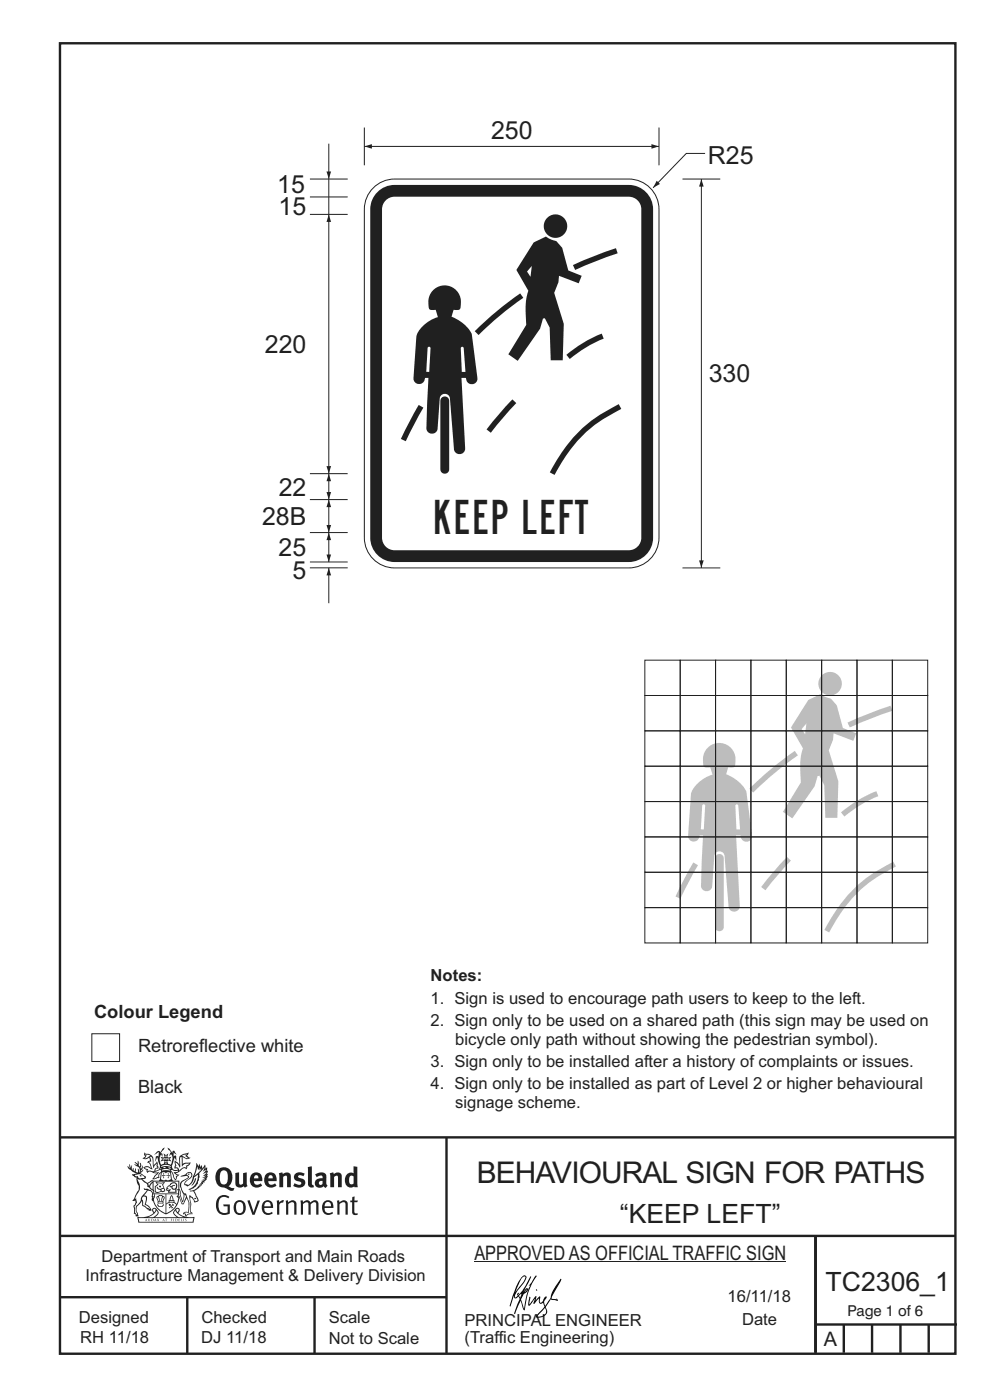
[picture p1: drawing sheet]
<svg xmlns="http://www.w3.org/2000/svg" width="210mm" height="297mm" viewBox="0 0 210 297" stroke-linecap="round" stroke-linejoin="round" font-family="sans-serif">
<g fill="none" stroke="#231f20" stroke-width=".51">
<path d="M12.7 9.2h190v278h-190zM12.7 241.3h190M94.7 241.4v45.8M12.7 275.2h82M12.7 262.2h190.1M39.7 275.2v12M66.7 275.2v12M173 262.1v24.9M173 281h30M179 281v6M185 281v6M191 281v6"/>
<path d="M197 281v6"/>
</g>
<path d="M100.6 267.7h66.2" fill="none" stroke="#231f20" stroke-width=".21"/>
<g fill="#231f20">
<path d="M47 248.4a2.55 2.55 0 0 0 0 2.7l.3 .2a.81 .81 0 0 0 1-1v-.5a1.04 1.04 0 0 0-1.1-1.5zM46.3 248.1a1.82 1.82 0 0 1 2.1-.2 1.82 1.82 0 0 1 .9 1.8 2.29 2.29 0 0 1-.8 2l.7 .3h.5l-.2 .6a2.87 2.87 0 0 1-2-.7 2.12 2.12 0 0 1-1.7-3.1z" fill-rule="evenodd"/>
<path d="M49.9 248.9l.8-.2v2a.46 .46 0 0 0 .3 .6 .46 .46 0 0 0 .6-.3v-2.1l.7-.2v2.4l.2 .5-.5 .3-.3-.3a1.02 1.02 0 0 1-1.2 .3 1.02 1.02 0 0 1-.6-1.1z" fill-rule="evenodd"/>
<path d="M54 249.5l-.1 .5h.9a.49 .49 0 0 0-.2-.6 .49 .49 0 0 0-.6 .1zM53.4 249.1a1.34 1.34 0 0 1 1.6-.2 1.34 1.34 0 0 1 .6 1.5v.2h-1.7a.77 .77 0 0 0 .5 .8 .77 .77 0 0 0 .9-.4l.3 .5a1.59 1.59 0 0 1-2 .2 1.59 1.59 0 0 1-.5-2.1z" fill-rule="evenodd"/>
<path d="M57 249.5l-.1 .5h1a.49 .49 0 0 0-.2-.6 .49 .49 0 0 0-.7 .1zM56.4 249.1a1.34 1.34 0 0 1 1.6-.2 1.34 1.34 0 0 1 .7 1.5v.2h-1.8a.77 .77 0 0 0 .5 .8 .77 .77 0 0 0 .9-.4l.4 .5a1.59 1.59 0 0 1-2.1 .2 1.59 1.59 0 0 1-.5-2.1z" fill-rule="evenodd"/>
<path d="M59.2 248.9l.7-.2 .1 .4a.95 .95 0 0 1 1-.3 .95 .95 0 0 1 .7 .8v2.3h-.8v-2.3a.46 .46 0 0 0-.8 .1v2.2h-.8z" fill-rule="evenodd"/>
<path d="M62.6 249.1a1.75 1.75 0 0 1 2-.1l-.2 .5-.6-.2a.43 .43 0 0 0-.6 .3l.4 .3a1.04 1.04 0 0 1 1.2 1.1 1.04 1.04 0 0 1-1.4 1l-1.2-.4 .3-.6 1 .4 .4-.4a.88 .88 0 0 0-1-.5l-.4-.2-.1-.4z" fill-rule="evenodd"/>
<path d="M65.3 247.6l.8-.2 .1 3.8 .3 .2 .1 .4a.88 .88 0 0 1-1 0 .88 .88 0 0 1-.3-1z" fill-rule="evenodd"/>
<path d="M67.8 250.6a.43 .43 0 0 0-.1 .7 .43 .43 0 0 0 .7-.1v-.7zM66.8 249.1a1.7 1.7 0 0 1 2.4 .1v1.9l.3 .4-.4 .5-.5-.4a1.03 1.03 0 0 1-1.7-.1 1.03 1.03 0 0 1 .8-1.5h.7v-.4a.8 .8 0 0 0-1.2 .1z" fill-rule="evenodd"/>
<path d="M70 248.9l.7-.2 .1 .4a.95 .95 0 0 1 1-.3 .95 .95 0 0 1 .7 .8v2.3h-.8v-2.3a.46 .46 0 0 0-.8 .1v2.2h-.8z" fill-rule="evenodd"/>
<path d="M74.3 249.5a1.48 1.48 0 0 0 0 1.7h.5l.2-.1v-1.5l-.3-.2zM75 247.4l.8 .1 .1 4.4h-.7l-.1-.2a1.26 1.26 0 0 1-1.4 0 1.26 1.26 0 0 1-.5-1.3 1.29 1.29 0 0 1 .4-1.4 1.29 1.29 0 0 1 1.4-.1z" fill-rule="evenodd"/>
<path d="M46.4 253.9a1.72 1.72 0 0 1 2.3 0l-.3 .3a1.24 1.24 0 0 0-1.4-.2 1.24 1.24 0 0 0-.6 1.4 1.49 1.49 0 0 0 1.2 1.9l.7-.1v-1.3h-.8l-.1-.4h1.3v1.9a1.93 1.93 0 0 1-2.2 0 1.93 1.93 0 0 1-.7-2.2l.2-.8z" fill-rule="evenodd"/>
<path d="M50.4 255.1a1.65 1.65 0 0 0 .2 2.2 .99 .99 0 0 0 1-1.4 .78 .78 0 0 0-.4-.8 .78 .78 0 0 0-.8 0zM50 254.9a1.33 1.33 0 0 1 1.6-.1 1.33 1.33 0 0 1 .5 1.4 1.31 1.31 0 0 1-1.3 1.6 1.31 1.31 0 0 1-1.2-1.6v-.6z" fill-rule="evenodd"/>
<path d="M52.5 254.7l.4-.1 .9 2.6 .8-2.5h.5l-1.1 3h-.5z" fill-rule="evenodd"/>
<path d="M56.3 255.2l-.2 .7h1.3a.7 .7 0 0 0-.3-.8 .7 .7 0 0 0-.8 .1zM55.9 255a1.22 1.22 0 0 1 1.5-.2 1.22 1.22 0 0 1 .5 1.5h-1.8a.93 .93 0 0 0 .5 1 .93 .93 0 0 0 1.1-.2l.2 .3a1.43 1.43 0 0 1-1.8 .1 1.43 1.43 0 0 1-.6-1.7z" fill-rule="evenodd"/>
<path d="M58.7 254.7l.4-.1 .1 .5 .4-.4 .6-.1-.2 .5a.66 .66 0 0 0-.8 .7v1.9h-.4z" fill-rule="evenodd"/>
<path d="M60.6 254.7l.4-.1 .1 .5a.94 .94 0 0 1 1-.5 .94 .94 0 0 1 .8 .8v2.3h-.5l-.1-2.5a.81 .81 0 0 0-1.2 .3v2.2h-.4z" fill-rule="evenodd"/>
<path d="M63.7 254.7l.5-.1 .1 .5 .4-.3a.78 .78 0 0 1 1.1 .3 .9 .9 0 0 1 1-.5 .9 .9 0 0 1 .8 .8v2.3h-.5l-.1-2.5a.67 .67 0 0 0-1.1 .3v2.2h-.5v-2.4l-.4-.3-.7 .4v2.3h-.5z" fill-rule="evenodd"/>
<path d="M69 255.2l-.1 .7h1.3a.7 .7 0 0 0-.3-.8 .7 .7 0 0 0-.9 .1zM68.7 255a1.22 1.22 0 0 1 1.5-.2 1.22 1.22 0 0 1 .5 1.5h-1.8a.93 .93 0 0 0 .4 1 .93 .93 0 0 0 1.2-.2l.1 .3a1.44 1.44 0 0 1-1.7 .1 1.44 1.44 0 0 1-.6-1.7z" fill-rule="evenodd"/>
<path d="M71.4 254.7l.5-.1 .1 .5a.94 .94 0 0 1 1-.5 .94 .94 0 0 1 .8 .8v2.3h-.5l-.1-2.5a.81 .81 0 0 0-1.2 .3v2.2h-.4z" fill-rule="evenodd"/>
<path d="M74.7 253.9l.5-.1v.9h.7l-.1 .3h-.6v2.2l.1 .2h.5l.1 .3a.75 .75 0 0 1-1.2-.6v-2.1h-.4v-.3h.4z" fill-rule="evenodd"/>
<path d="M30.8 244.9l1.1 .3-.9 .5h-.4l.6-.5zM31.8 245.4h.2a2.44 2.44 0 0 1 .4 1.9l.1 .5 .7-1-.1 .6 .3 .3a.57 .57 0 0 0-.6 .7l-1-.1-.5 .2 .2-.5-.8-.3 .7-.1 .9 .5 .1-.1-.6-1.3-.2-.2h.5zM30.7 244.4l-.1 .5 .2 .4-.6 .4a1.04 1.04 0 0 0 1.4-.1l.2 .6-.3 .1-.2 .4a.94 .94 0 0 1 .8 1.1l-.2-.1a1.16 1.16 0 0 0-1.5-.1l.3 .4 .4 .2 .1 .5 .2 .1 .1-.2a.94 .94 0 0 1 1.1 .2l.8 .1-1.2 1.2a1.13 1.13 0 0 0 1.2-.2l.4-.1-.1-.4 .5-.8a.83 .83 0 0 0-.6 1.1l-.3-.1-.7 .4 1.1-1.4-.5 .1-.5-.1 1.3-.5-.1-.1-.9 .4v-.3l.2-.2 .3 .1 .1-.3-.2-.4v-.6l-.1-.4-.7 1v-.7a1.42 1.42 0 0 0-1.6-1.8z" fill-rule="evenodd"/>
<path d="M38.5 245.2l.5-.2 .7-.1-.6 .3 .8 .5h-.3zM38.3 245.5l.2-.1 .1 2a1.69 1.69 0 0 1 1.6-.6l-.8 .5 .1 .5a1.1 1.1 0 0 0-1.5 .6l-.1-.5-.2-.2h-.5l.3-.4-.3-.7a1.42 1.42 0 0 1 .8 1.1l.2-.1zM37.1 246.2l.1 1-.2 .3 .1 .4h.5l.1 .2a.96 .96 0 0 1-1.1-.1l-.1 .1a1.06 1.06 0 0 0 1.3 .2v.1a.72 .72 0 0 1-1 .2l.3 .5 .6 .2-.4 .2-.1 .6-.2-.3-.4-1.1-.4-.4 .4 .9a1.54 1.54 0 0 0 .7 1.2l.2-.3a.58 .58 0 0 1 .4-.8l.2-.1h-.3l-.5-.3 .9-.5a.93 .93 0 0 1 1.2-.5v.2l.2-.2 .1-.5a.99 .99 0 0 0 .7-.8l-1.3 .1-.3 .2-.1-1.4 .9 .4 .9-.3h-.4l-.5-.4 .4-.7-.6 .2a1.46 1.46 0 0 0-1.4 2.1v.4l-.2-.4z" fill-rule="evenodd"/>
<path d="M35.6 248.9l.2 .1-.1 .3 .4 .1h-.4v.6l-.1-.6h-.3l.3-.1z" fill-rule="evenodd"/>
<path d="M34.6 248.9l.2 .1v.3l.3 .1h-.3l-.1 .6v-.6h-.4l.4-.1z" fill-rule="evenodd"/>
<path d="M34.3 248.8a.57 .57 0 0 1 .9 .2 .57 .57 0 0 1 .9-.2l.2 1.4h-.2a.57 .57 0 0 1-.9 0 .69 .69 0 0 1-1.1 0zM34.2 248.1l-.3 2.1-.2 .4h3l-.2-.4-.3-2.1h-.2v.2l-.8-.1-.8 .1v-.2z" fill-rule="evenodd"/>
<path d="M34.2 252.4a.3 .3 0 0 0 .6 0 .3 .3 0 0 0-.6 0zM33.3 250.9l.3 .3-.3 .4a.79 .79 0 0 0 0 1.3l.8-.2-.1-.3a.55 .55 0 0 1-.7-.6l.1-.1 .2 .3 .3 .2 .8-.2-.4-.7 .4-.4-.7 .2zM33 250.7l1.1 .2 .9-.2-.4 .6 .4 1.2a.56 .56 0 0 1-.8 .3l-.2 .1a.73 .73 0 0 1-.9 .1 .73 .73 0 0 1-.3-1v-.4l.6-.4z" fill-rule="evenodd"/>
<path d="M35.6 251.8l.7-.4a.58 .58 0 0 1 1-.1 .58 .58 0 0 1-.4 .9l-.3-.3a.43 .43 0 0 1 .6-.4 .57 .57 0 0 0-.8 .2l-.2-.1-.3 .1 .4 .2a.55 .55 0 0 0 .9 .4v.5h-1.3l.3-.4-.1-.1-.6 .1 .2-.3-.2-.1zM35.4 251.8l-.1 .2a.39 .39 0 0 0 .2 .6h.3l-.2 .4h1.9l-.1-.8a.86 .86 0 0 0-.1-1.3 .86 .86 0 0 0-1.3 .4z" fill-rule="evenodd"/>
<path d="M36 254.8h.8v.2h-.8zM36.4 253.8l.2 .8h-.4zM36.4 253.5l-.3 .5-.1 .6h-.2v.4l-.7 .4 .2 .1a1.48 1.48 0 0 1 2.1 .2l.2-.1-.6-.5v-.5h-.2l-.1-.6z" fill-rule="evenodd"/>
<path d="M35.8 255.4l.4 .1 .1 .3 .3-.2-.2-.2a.38 .38 0 0 1 .5 .5l-.2-.2-.3 .2 .3 .2-.3 .3-.1-.4-.4 .4-.1-.2 .4-.3-.1-.1-.2 .1z" fill-rule="evenodd"/>
<path d="M34.5 254h.2v.2l-.2 .6h-.2zM33.6 255.3h.9v.2a.55 .55 0 0 1-.8 .4v-.2l-.2-.1zM33.4 254h.2l.2 .8h-.2zM33.6 255l.8-.1 .1 .2h-.8zM33.8 253.7h.5l-.2 1.1h-.1zM33.3 253.8l-.1 .3 .3 1.1a.48 .48 0 0 0-.1 .6 .48 .48 0 0 0 .5 .2h.5a.49 .49 0 0 0 .2-.8l.3-1.1-.1-.3a1.42 1.42 0 0 0-1.5 0z" fill-rule="evenodd"/>
<path d="M33.7 251.5l.4 .1 .1 .3h-.3z" fill-rule="evenodd"/>
<path d="M41.3 250.1l.3-.2-.2 .8-.6 .8h-.2l.5-.7z" fill-rule="evenodd"/>
<path d="M39.7 249l.3-.2 .5 .2a.88 .88 0 0 1-.6 1.1 1.22 1.22 0 0 0-.8 1.3l.5 .2a.72 .72 0 0 0 .9-.4l.5-.8 .2-.6 .8-.6v.2a2.85 2.85 0 0 1-2 2.9l.1 .1a2.13 2.13 0 0 0 1.9-1.5v-.3a2.01 2.01 0 0 0 .3-1.7l1.1-1.3-.4 1 .7-.5-.7 1 .8-.4-.8 .8 .7-.2-.9 .6 .8-.1-.8 .4h.7l-.8 .3 .3 .2h-.4l.2 .3h-.4l.2 .3h-.4l.1 .2h-.1a2.16 2.16 0 0 1-2 1.1l.1 .2 .4-.1a.76 .76 0 0 1 .7 .8l.5 1.2-.6 .2a1.45 1.45 0 0 0-1.1-1.3l.2 1.8-.1 1.8 .4 .3a1.07 1.07 0 0 0-1.2 .4v-.3l-.5-.2a.87 .87 0 0 1 1.1-.1v-.7a4.4 4.4 0 0 0-.6-3.1l-.1-.3h-.2a2.16 2.16 0 0 1-.7-2.2l.3-.4 1.2-.7a.55 .55 0 0 0-.4-.8zM37.8 252.4a.76 .76 0 0 1 .3 1.1l.6 1.6 .4-1.7 .2 .1a.61 .61 0 0 1-.1 .9l-.3 .8-.2 .1-.7-1.6-.3 .1a1.18 1.18 0 0 0 .1-1.4zM41.8 247.5l.2 .7 .3-.5v.6l.4-.5a1.9 1.9 0 0 1-1.2 1.4l-.3 .3zM38.2 249.6l1.4-.2 .2 .2v.3l-.5 .2a1.26 1.26 0 0 0-.9 1.9l.2 .7a1.84 1.84 0 0 1 .1 2.1l-.4-1.4a.96 .96 0 0 0-.4-1.2l-.4 .2a.78 .78 0 0 1 0 1.3l.1 .3h.4l.4 1.1a.38 .38 0 0 0 .2 .4 .38 .38 0 0 0 .4-.1l.6-1.2a2.94 2.94 0 0 1 .4 2.5l-.1 .4h-.8l-.3 .4v.2l.4-.1 .1 .4 .2 .1a1.02 1.02 0 0 1 1.3-.5v-.4l-.3-.1 .1-1.8-.3-1.3h.1a1.14 1.14 0 0 1 .8 1 .63 .63 0 0 0 .8-.2 .63 .63 0 0 0-.2-.9l-.6-1.2 .9-.6 .2-.4h.3l-.1-.2h.4l-.1-.3h.3l-.1-.3 .5-.1-.2-.2 .6-.4v-.2h-.2l.4-.5h-.3l.3-.5-.4 .1 .4-.5v-.3l-.3 .2 .2-.7-.1-.2-.4 .3v-.8l-.6 .8-.2-.8-.2 .5-.3-.7-.1 .6-.5-.8-.1 1.4-.6 1.8a1.81 1.81 0 0 1-1 1.5l-.6-.2a1.75 1.75 0 0 1 1.1-1.2 .75 .75 0 0 0 .1-1.3 .75 .75 0 0 0-1.2 .4z" fill-rule="evenodd"/>
<path d="M41.2 254.1h.3l.2 .2-.4 .1z" fill-rule="evenodd"/>
<path d="M29.4 258.4h11.6l-.1 .8h-11.4zM31.3 258.2l.5-.1a2.48 2.48 0 0 0 1.4-1.3l.3 .5-.5 .6-.5 .3zM32.5 256.6l.3-.2 .2 .1-.3 .7zM37.2 256.8a2.65 2.65 0 0 0 1.8 1.4h-1.1l-.5-.3-.5-.6zM37.4 256.5l.2-.1 .3 .2-.3 .6zM29.2 258.2l.1 1.2h11.8l.2-1.1-.2-.1a4.1 4.1 0 0 1-3.3-.9l.3-.4-.1-.6a1.06 1.06 0 0 0-1.3 1l.2 .4 .6 .5h-4.7l.3-.1a.84 .84 0 0 0 .6-.8 .84 .84 0 0 0-.5-.8l-.3-.2h-.5l-.1 .6 .3 .4a4.2 4.2 0 0 1-3.4 .9z" fill-rule="evenodd"/>
<path d="M31 258.7l.1 .2h-.2zM31 258.5l-.3 .6 .4-.2 .2 .2z" fill-rule="evenodd"/>
<path d="M31.3 258.6h.3v.4a.25 .25 0 0 0 .2-.1 .25 .25 0 0 0-.1-.3h.1a.29 .29 0 0 1 0 .4 .29 .29 0 0 1-.4 0 .29 .29 0 0 1 0-.4z" fill-rule="evenodd"/>
<path d="M32.2 258.6a.22 .22 0 0 1 .3 .2 .22 .22 0 0 1-.3 .2zM32 258.6l.1 .4a.33 .33 0 0 0 .4 0 .33 .33 0 0 0 0-.4 .33 .33 0 0 0-.5 0z" fill-rule="evenodd"/>
<path d="M32.9 258.7l.1 .2h-.2zM32.9 258.5l-.2 .6 .3-.2 .2 .2z" fill-rule="evenodd"/>
<path d="M33.3 258.6h.2l.1 .1 .2-.1-.2 .2 .2 .3-.3-.3-.1 .3h-.1l.2-.3z" fill-rule="evenodd"/>
<path d="M34.7 258.7l.1 .2h-.2zM34.7 258.5l-.3 .6 .4-.2 .2 .2z" fill-rule="evenodd"/>
<path d="M35 258.5h.5l-.2 .1v.5h-.2l.1-.5z" fill-rule="evenodd"/>
<path d="M36.2 258.6l.3-.1-.1 .1v.2h.1h-.1v.3h-.2z" fill-rule="evenodd"/>
<path d="M36.7 258.6h.2v.5h-.2z" fill-rule="evenodd"/>
<path d="M37.3 258.6a.22 .22 0 0 1 .3 .2 .22 .22 0 0 1-.3 .2zM37.1 258.6v.4a.33 .33 0 0 0 .5 0 .33 .33 0 0 0 0-.4 .33 .33 0 0 0-.5 0z" fill-rule="evenodd"/>
<path d="M37.8 258.6l.4-.1-.2 .1v.2h.1h-.1v.2l.2 .1h-.4z" fill-rule="evenodd"/>
<path d="M38.4 258.6h.2l-.1 .4 .2 .1h-.3z" fill-rule="evenodd"/>
<path d="M38.9 258.6h.2v.5h-.2z" fill-rule="evenodd"/>
<path d="M39.3 258.6h.2h-.1l.2 .3-.2 .2-.1-.1v-.1l.2 .1z" fill-rule="evenodd"/>
<path d="M34.2 247.4a1.51 1.51 0 0 1 2 .2 2.67 2.67 0 0 0-2.1 0zM35.7 247.6l.4 .1 .1 .3-.4-.1zM34.6 247.6h.5l.1 .2h-.4zM34 247.8l.3 .2h-.3zM34.9 246.9l.3-.2 .3 .2zM34.9 245.6l.2 .1v.3h-.2zM35 245.1l.2 .2 .2-.2-.1 .3h-.2zM35.1 246.3h.2l.1 .4-.2-.2-.2 .2zM35.3 245.7l.2-.1v.4h-.2zM34.4 245.7h.3l.1 .3-.4 .1 .2-.2zM35.7 245.7h.3l-.2 .2 .2 .2-.4-.1zM32.7 244.9l1-.5-.1 1-.2-.2-.3 .2-.3 1.1 .5-1 .3 .9a1.84 1.84 0 0 1 .2 1.7l.4 .1a2.48 2.48 0 0 1 2.2 0l.2-.2-.2-.7 .7-1.8 .4 .7-.2-1-.2-.1-.2 .3v-.9l.6 .4-.6-.8-.3 .1-.1 .4-.5-.9-.5-.3 .2 .5 .6 .5-.5 .8 .4-.4a2.06 2.06 0 0 1 0 2.3l-.5-.2-.2-.6 .1-.1 .8 .2-.4-.5 .4-.5-.7 .2-.2-.2 .2-.7-.5 .4-.5-.4 .2 .7-.2 .2-.7-.2 .4 .5-.4 .5 .8-.2 .1 .1-.2 .6-.5 .2a2.02 2.02 0 0 1 0-2.2l.3 .5-.1-.7-.3-.1 .8-1.2-.4 .3-.5 .8-.2-.3a.8 .8 0 0 0-.8 .5z" fill-rule="evenodd"/>
<path d="M29.2 250.1l.3 .1a.61 .61 0 0 1 .8 .4l.3 .2a.8 .8 0 0 1 .6 1l.4 .1 .5 .5a1 1 0 0 1 .5 1.1l-.1 .7v-.5h-.1a.96 .96 0 0 0-.8-1.3l-.2-.2h-.7l-.1-.1-.1 .1 .1 .3h.6l-1.2 1.3-.2 1-.4 .6a1.33 1.33 0 0 0-.5 1.8l.2 .5a1.26 1.26 0 0 1-.5-1.5l-.1-.3a1.56 1.56 0 0 0 .4-1.7l-.3 .2 .2-.5a3.2 3.2 0 0 0 .7-3zM30.4 253.9h.4a2.06 2.06 0 0 1-.1 1.6l.7 .5 .4 .4-.6-.1-.8-.6-.1-.9a.51 .51 0 0 1 .1-.9zM28.6 249.3a1.52 1.52 0 0 1 2.1 .5l-1.1 .2-.2-.1-.1-.4h-.5zM27.5 247v.8l-.3-.4h-.1a3.1 3.1 0 0 0 1.9 1.6l-1 .1 .5 .6 .5 .1 .1 1.1a1.84 1.84 0 0 1-.3 2.5l-.4 .9-.3 .4 .2 .1 .4-.1 .1 .4-.2 .5-.3 .2 .1 1.7h.2l.3 .5 .1 .1 .4-.1-.1-.5a1.3 1.3 0 0 1-.1-1.7l.9-1 .1 1.1 .6 .2 .5 .5 .1-.1 .2 .3h.5a1.85 1.85 0 0 0-1.2-1.4l.1-.3a1.39 1.39 0 0 0 0-1.4l-.5-.1 .5-.5a.66 .66 0 0 1 .9-.4 .66 .66 0 0 1 .3 .9l-.1 .4 .2-.1v.2l-.1 .3 .2 .5 .1-.3a2.24 2.24 0 0 0 .1-2.2 .73 .73 0 0 1-.7-.7 .73 .73 0 0 1 .6-.7v-.2a.94 .94 0 0 0-.9 .8 .48 .48 0 0 1-.1-.6 .48 .48 0 0 1 .5-.2l.5-.3a.51 .51 0 0 0-.8 .2l-.5 .2-1-.8h.6l.2-.5-1.2-.7 .5-.5v-.3l-.5 .4 .1-.2a.69 .69 0 0 0 .2-1v.4l-.2 .3v-1.1l-.3-.2 .1 .6-.1 .2-.4-1.3v.7l-.6-.4 .5 .7-.6-.2 .3 .3a1 1 0 0 1 .7 1.4l-.2-.8v.9l-.5-.2v-.8l-.2 .7-.2-.1-.1-.6-.2 .4-.2-.2 .1-.7-.2 .5z" fill-rule="evenodd"/>
<path d="M29.6 249.4l.2-.1 .3 .2z" fill-rule="evenodd"/>
<path d="M32.4 250.5h5.6v2l-.2-.1v-1.7h-5.2v2.5h5.2v-.8l.1 .2-.1 1.1v-.3h-2.5v4a4.1 4.1 0 0 0 2.6-3.6l.1-.1a4 4 0 0 1-2.8 3.9 4.2 4.2 0 0 1-2.8-4.7l.1 1.2 .1-.1a3.8 3.8 0 0 0 2.5 3.4v-4h-2.5l-.2-.9z" fill-rule="evenodd"/>
<circle cx="40" cy="249.1" r=".17"/>
</g>
<g fill="#000001">
<path d="M111.6 273.7l.2-.2-.5 .7zM110.4 274.5l.3 .1-.3 .7-.3-.4zM110.9 270.9l.5-.1a9.3 9.3 0 0 1-2 3.2l-.1 .2 1-2.5zM110.6 271a14.7 14.7 0 0 0-2.2 4.9l-.3 1.2 .1 .1 .8-2.4a.42 .42 0 0 0 .2 .7 .42 .42 0 0 0 .6-.3l.2-.2 .2 .6-1.1 3.1h.2l1.1-2.8 .6 1.9 .2 .2 .2-.5a13.5 13.5 0 0 1 2-6.2l.5-.5-.2-.2-1.6 2.1 .4-.1a14.9 14.9 0 0 0-1.3 5.1l-.4-1.2a1.39 1.39 0 0 1 .2-1.8l.1-.2a.92 .92 0 0 0 .8-1.2 .75 .75 0 0 0-.7 .7l-.2 .2 1.6-3.4h-.1l-.4 .7a10.5 10.5 0 0 1-2.2 3.2l.2-.4a.32 .32 0 0 0-.4 .2 .32 .32 0 0 0 .1 .4l-.5 .4a3.2 3.2 0 0 1 1.1-2.3l.5-.6a2.49 2.49 0 0 0 .7-1.6l-.3-.2z" fill-rule="evenodd"/>
<path d="M115.6 277.5a1.15 1.15 0 0 1 .1 1.3 1.15 1.15 0 0 1-1.2 .5h-.5zM112.3 275.1l-.3 1.7 .3 .2 1.2-1.5-.3 1.1 1.1-1.2a.94 .94 0 0 0 .4 1.2l.5-.3 .3 .9-1.2 1.3a.98 .98 0 0 0-.5 1 1.9 1.9 0 0 0 2.3-1.3l-.1-.3a1.02 1.02 0 0 1 .3-1.4l.5-.9 1.5 .3-.2-.5v.3l-1.1-.2v-.2l2-3.6 .1-.3-.1-.1-1.8 2.7a6.6 6.6 0 0 1-1.5 3l-.2-.2a1.01 1.01 0 0 1 .4-1.4l.1-.2-.3-.2-.3 .5-.2 .5-.5 .4-.2-.4 .1-.9-.2-.1-.8 .9 .2-.9h-.1l-1.4 1.7 .2-1.4v-.1z" fill-rule="evenodd"/>
<path d="M113.7 273.5l.3 .3h-.3z" fill-rule="evenodd"/>
</g>
<path d="M19.5 227.5h5.9v5.9h-5.9z" fill-rule="evenodd" fill="#231f20" stroke="#231f20" stroke-width=".21"/>
<path d="M19.5 219.3h5.9v5.9h-5.9z" fill-rule="evenodd" fill="#fff" stroke="#231f20" stroke-width=".21"/>
<path d="M79.5 39.6a6.4 6.4 0 0 1 4.2-1.6h49.7a6.4 6.4 0 0 1 6.4 6.4v69.7a6.4 6.4 0 0 1-6.4 6.4h-49.7a6.4 6.4 0 0 1-6.4-6.4v-69.7a6.4 6.4 0 0 1 2.2-4.8z" fill="none" stroke="#231f20" stroke-width=".21"/>
<path d="M80.4 40.4a5.1 5.1 0 0 1 3.3-1.2h49.7a5.2 5.2 0 0 1 5.1 5.2v69.7a5.2 5.2 0 0 1-5.1 5.1h-49.7a5.2 5.2 0 0 1-5.2-5.1v-69.7a5.1 5.1 0 0 1 1.9-4z" fill-rule="evenodd" fill="#231f20"/>
<path d="M82 42.3l1.1-.5 .6-.1h49.7a2.67 2.67 0 0 1 2.6 2.7v69.7a2.67 2.67 0 0 1-2.6 2.6h-49.7a2.67 2.67 0 0 1-2.7-2.6v-69.7a2.66 2.66 0 0 1 1-2.1z" fill-rule="evenodd" fill="#fff"/>
<path d="M69.7 106v7" fill="none" stroke="#231f20" stroke-width=".21"/>
<g fill="#231f20">
<path d="M69.7 106l.5 1.6h-.9z"/>
<path d="M69.3 111.4h.9l-.5 1.5z"/>
</g>
<path d="M65.7 119.2h8.1M65.7 113h8.1M65.7 106h8.1M69.7 113v6.2M65.7 120.5h8.1" fill="none" stroke="#231f20" stroke-width=".21"/>
<g fill="#231f20">
<path d="M69.7 113l.5 1.6h-.9z"/>
<path d="M69.3 117.6h.9l-.5 1.6z"/>
</g>
<path d="M69.7 120.5v7.5" fill="none" stroke="#231f20" stroke-width=".21"/>
<path d="M69.7 120.5l.5 1.6h-.9z" fill="#231f20"/>
<path d="M69.7 45.5v55" fill="none" stroke="#231f20" stroke-width=".21"/>
<g fill="#231f20">
<path d="M69.7 45.5l.5 1.6h-.9z"/>
<path d="M69.3 98.9h.9l-.5 1.6z"/>
</g>
<path d="M65.7 38h8.1M69.7 30.5v7.5M65.7 45.5h8.1M65.7 41.8h8.1M69.7 41.7v3.8" fill="none" stroke="#231f20" stroke-width=".21"/>
<path d="M69.3 36.4h.9l-.5 1.6z" fill="#231f20"/>
<path d="M69.7 38v3.7M149.6 32.6h-4l-7.1 7.2M65.7 100.5h8.1" fill="none" stroke="#231f20" stroke-width=".21"/>
<path d="M139.3 38.3l.7 .7-1.4 .8z" fill="#231f20"/>
<path d="M130.8 53.2l-4.6 1.7-4.4 1.9M110.7 62.7l-5.4 4.1-4.2 3.9M127.8 71.3a26.3 26.3 0 0 0-7.3 4.4M89.3 86.2l-3.7 7.2M109.1 85.1l-3.1 3.4-2.3 3M131.5 86.2a29.3 29.3 0 0 0-14.4 14.3" fill="none" stroke="#231f20" stroke-width="1.1" stroke-linecap="butt"/>
<g fill="#231f20">
<path d="M91.9 61.5a3.5 3.5 0 0 1 4.5-.2 3.5 3.5 0 0 1 1.1 4.3l-.2 .1h-1.1l-.4 1.5a9.2 9.2 0 0 1 4 3.1l.3 .7 1.2 9.2a1.23 1.23 0 0 1-1.3 1.3 1.23 1.23 0 0 1-1.2-1.3h-.9l.8 14.9a1.19 1.19 0 0 1-1.2 1.2 1.19 1.19 0 0 1-1.2-1.1l-.9-10.6a1.09 1.09 0 0 0-1.1-1 1.09 1.09 0 0 0-1 1l-.5 6.3a1.19 1.19 0 0 1-1.1 1.1 1.19 1.19 0 0 1-1.3-1.1l.5-10.7h-.7a1.24 1.24 0 0 1-1.4 1.3 1.24 1.24 0 0 1-1.1-1.5l.6-8.5a6.5 6.5 0 0 1 4.6-4.2l-.5-1.6h-1.1l-.2-.1a3.9 3.9 0 0 1 .8-4.1zM97.9 73.6h.3l.2 .3 .3 5h-.7l-.3-5zM90.8 73.7l.3-.1 .2 .3-.3 5h-.6z" fill-rule="evenodd"/>
<path d="M93.7 84.4l.6-.3a.9 .9 0 0 1 1 .9v14.6a.94 .94 0 0 1-1 .9 .94 .94 0 0 1-.9-.9v-14.6z" fill-rule="evenodd"/>
<path d="M115.3 48a2.5 2.5 0 0 0 5 0 2.5 2.5 0 0 0-5 0zM113.2 51.4l2.6-1.2 1 .6 1.2 .3 1.2 1.5 1.3 4.8 2.9 1.1-.6 1.6-4.2-1.6-.1 1.4-.9 2.2 2 6.6-.2 7.7h-2.6l-.2-6.9-1-2-.4 .1-.6 2.1-4.8 6.9-2-1.4 3.8-6.3a16.5 16.5 0 0 1 .5-7.2l-2.6-4.4zM112.8 56.4l-.3 2.3-.7-1.1z" fill-rule="evenodd"/>
</g>
<path d="M77.3 31.1h62.5" fill="none" stroke="#231f20" stroke-width=".21"/>
<g fill="#231f20">
<path d="M138.2 30.6l1.6 .5-1.6 .5z"/>
<path d="M77.3 31.1l1.6-.5v1z"/>
</g>
<path d="M77.3 27.1v8M139.8 27.1v8M148.8 38v82.5" fill="none" stroke="#231f20" stroke-width=".21"/>
<g fill="#231f20">
<path d="M148.8 38l.5 1.6h-1z"/>
<path d="M148.3 118.9h1l-.5 1.6z"/>
</g>
<path d="M144.8 38h8M69.7 100.5v5.5M144.8 120.5h8" fill="none" stroke="#231f20" stroke-width=".21"/>
<g fill="#231f20">
<path d="M69.7 100.5l.5 1.6h-.9z"/>
<path d="M69.3 104.4h.9l-.5 1.6z"/>
</g>
<path d="M168.9 159.8l-5.4 4.1-4.1 3.8M189.1 150.3l-4.6 1.6-4.5 1.9M186.1 168.4a26.3 26.3 0 0 0-7.3 4.4M147.6 183.3l-3.8 7.1M167.3 182.2l-3 3.4-2.4 2.9M189.8 183.3a29.3 29.3 0 0 0-14.4 14.2" fill="none" stroke="#bbbdc0" stroke-width="1.1" stroke-linecap="butt"/>
<g fill="#bbbdc0">
<path d="M150.2 158.6a3.5 3.5 0 0 1 4.5-.3 3.5 3.5 0 0 1 1.1 4.4l-.3 .1h-1l-.5 1.4a9.2 9.2 0 0 1 4 3.2l.3 .6 1.2 9.3a1.23 1.23 0 0 1-1.2 1.3 1.23 1.23 0 0 1-1.2-1.4h-1l.8 14.9a1.19 1.19 0 0 1-1.1 1.3 1.19 1.19 0 0 1-1.3-1.2l-.8-10.6a1.09 1.09 0 0 0-1.1-1 1.09 1.09 0 0 0-1.1 1l-.4 6.3a1.19 1.19 0 0 1-1.2 1.2 1.19 1.19 0 0 1-1.2-1.1l.4-10.8h-.7a1.24 1.24 0 0 1-1.3 1.3 1.24 1.24 0 0 1-1.1-1.5l.6-8.5a6.5 6.5 0 0 1 4.6-4.2l-.5-1.5h-1.1l-.3-.1a3.9 3.9 0 0 1 .9-4.1zM156.1 170.7h.4l.1 .2 .4 5.1h-.8l-.2-5.1zM149 170.8l.3-.2 .3 .3-.3 5.1-.6-.1z" fill-rule="evenodd"/>
<path d="M151.9 181.4l.6-.2a.9 .9 0 0 1 1 .9v14.6a.94 .94 0 0 1-.9 .8 .94 .94 0 0 1-.9-.8v-14.6z" fill-rule="evenodd"/>
<path d="M173.6 145a2.5 2.5 0 0 0 5 0 2.5 2.5 0 0 0-5 0zM171.5 148.5l2.6-1.3 .9 .6 1.3 .4 1.2 1.4 1.3 4.8 2.8 1.2-.6 1.6-4.2-1.6-.1 1.3-.9 2.3 2 6.6-.2 7.7h-2.5l-.3-6.9-1-2h-.4l-.6 2.2-4.7 6.8-2-1.4 3.8-6.2a16.5 16.5 0 0 1 .4-7.3l-2.5-4.4zM171.1 153.5l-.3 2.3-.8-1.1z" fill-rule="evenodd"/>
</g>
<g fill="none" stroke="#231f20" stroke-width=".21">
<path d="M136.8 140h7.5v7.5h-7.5zM136.8 147.5h7.5v7.5h-7.5zM136.8 155h7.5v7.5h-7.5zM144.3 140h7.5v7.5h-7.5zM144.3 147.5h7.5v7.5h-7.5zM144.3 155h7.5v7.5h-7.5zM151.8 140h7.5v7.5h-7.5zM151.8 147.5h7.5v7.5h-7.5zM151.8 155h7.5v7.5h-7.5zM159.3 140h7.5v7.5h-7.5zM159.3 147.5h7.5v7.5h-7.5zM159.3 155h7.5v7.5h-7.5z"/>
<path d="M166.8 140h7.5v7.5h-7.5zM166.8 147.5h7.5v7.5h-7.5zM166.8 155h7.5v7.5h-7.5zM174.3 140h7.5v7.5h-7.5zM174.3 147.5h7.5v7.5h-7.5zM174.3 155h7.5v7.5h-7.5zM181.8 140h7.5v7.5h-7.5zM181.8 147.5h7.5v7.5h-7.5zM181.8 155h7.5v7.5h-7.5zM189.3 140h7.5v7.5h-7.5zM189.3 147.5h7.5v7.5h-7.5zM189.3 155h7.5v7.5h-7.5z"/>
<path d="M136.8 162.5h7.5v7.5h-7.5zM136.8 177.5h7.5v7.5h-7.5zM136.8 170h7.5v7.5h-7.5zM144.3 162.5h7.5v7.5h-7.5zM144.3 177.5h7.5v7.5h-7.5zM144.3 170h7.5v7.5h-7.5zM151.8 162.5h7.5v7.5h-7.5zM151.8 177.5h7.5v7.5h-7.5zM151.8 170h7.5v7.5h-7.5zM159.3 162.5h7.5v7.5h-7.5zM159.3 177.5h7.5v7.5h-7.5zM159.3 170h7.5v7.5h-7.5z"/>
<path d="M166.8 162.5h7.5v7.5h-7.5zM166.8 177.5h7.5v7.5h-7.5zM166.8 170h7.5v7.5h-7.5zM174.3 162.5h7.5v7.5h-7.5zM174.3 177.5h7.5v7.5h-7.5zM174.3 170h7.5v7.5h-7.5zM181.8 162.5h7.5v7.5h-7.5zM181.8 177.5h7.5v7.5h-7.5zM181.8 170h7.5v7.5h-7.5zM189.3 162.5h7.5v7.5h-7.5zM189.3 177.5h7.5v7.5h-7.5zM189.3 170h7.5v7.5h-7.5z"/>
<path d="M136.8 192.5h7.5v7.5h-7.5zM136.8 185h7.5v7.5h-7.5zM144.3 192.5h7.5v7.5h-7.5zM144.3 185h7.5v7.5h-7.5zM151.8 192.5h7.5v7.5h-7.5zM151.8 185h7.5v7.5h-7.5zM159.3 192.5h7.5v7.5h-7.5zM159.3 185h7.5v7.5h-7.5zM166.8 192.5h7.5v7.5h-7.5zM166.8 185h7.5v7.5h-7.5zM174.3 192.5h7.5v7.5h-7.5zM174.3 185h7.5v7.5h-7.5z"/>
<path d="M181.8 192.5h7.5v7.5h-7.5zM181.8 185h7.5v7.5h-7.5zM189.3 192.5h7.5v7.5h-7.5zM189.3 185h7.5v7.5h-7.5z"/>
</g>
<text font-size="10.1" fill="#231f20" x="91.5" y="113.2">KEEP LEFT</text>
<text font-size="6.3" fill="#231f20" x="101.1" y="251">BEHAVIOURAL SIGN FOR PATHS</text>
<g font-size="5.6" fill="#231f20">
<text x="131.5" y="259.4">“KEEP LEFT”</text>
<text x="175.1" y="274">TC2306_1</text>
</g>
<g font-size="5.3" fill="#231f20">
<text x="104.2" y="29.4">250</text>
<text x="150.2" y="34.9">R25</text>
<text x="58.8" y="40.9">15</text>
<text x="59.1" y="45.6">15</text>
<text x="56.2" y="74.9">220</text>
<text x="150.3" y="81.1">330</text>
<text x="59.1" y="105.1">22</text>
<text x="55.6" y="111.3">28B</text>
<text x="59.1" y="118">25</text>
<text x="62" y="122.8">5</text>
</g>
<g font-size="4.2" fill="#231f20">
<text x="100.6" y="267.2">APPROVED AS OFFICIAL TRAFFIC SIGN</text>
<text x="174.7" y="285.6">A</text>
</g>
<g font-size="3.9" fill="#231f20">
<text x="20" y="216">Colour Legend</text>
<text x="29.3" y="223.3">Retroreflective white</text>
<text x="29.3" y="231.8">Black</text>
</g>
<g font-size="3.5" fill="#231f20">
<text x="91.4" y="208.2">Notes:</text>
<text x="91.4" y="212.9">1. Sign is used to encourage path users to keep to the left.</text>
<text x="91.4" y="217.7">2. Sign only to be used on a shared path (this sign may be used on</text>
<text x="96.5" y="221.6">bicycle only path without showing the pedestrian symbol).</text>
<text x="91.4" y="226.3">3. Sign only to be installed after a history of complaints or issues.</text>
<text x="91.4" y="231.1">4. Sign only to be installed as part of Level 2 or higher behavioural</text>
<text x="96.5" y="235">signage scheme.</text>
<text x="21.6" y="267.8">Department of Transport and Main Roads</text>
<text x="18.2" y="271.8">Infrastructure Management &amp; Delivery Division</text>
<text x="16.7" y="280.6">Designed</text>
<text x="42.7" y="280.6">Checked</text>
<text x="69.7" y="280.6">Scale</text>
<text x="98.5" y="281.3">PRINCIPAL ENGINEER</text>
<text x="154.3" y="276.2">16/11/18</text>
<text x="157.4" y="281.2">Date</text>
<text x="17" y="284.8">RH 11/18</text>
<text x="42.7" y="284.8">DJ 11/18</text>
<text x="69.7" y="285.2">Not to Scale</text>
<text x="98.5" y="284.8">(Traffic Engineering)</text>
</g>
<text font-size="3.2" fill="#231f20" x="179.8" y="279.2">Page 1 of 6</text>
</svg>
